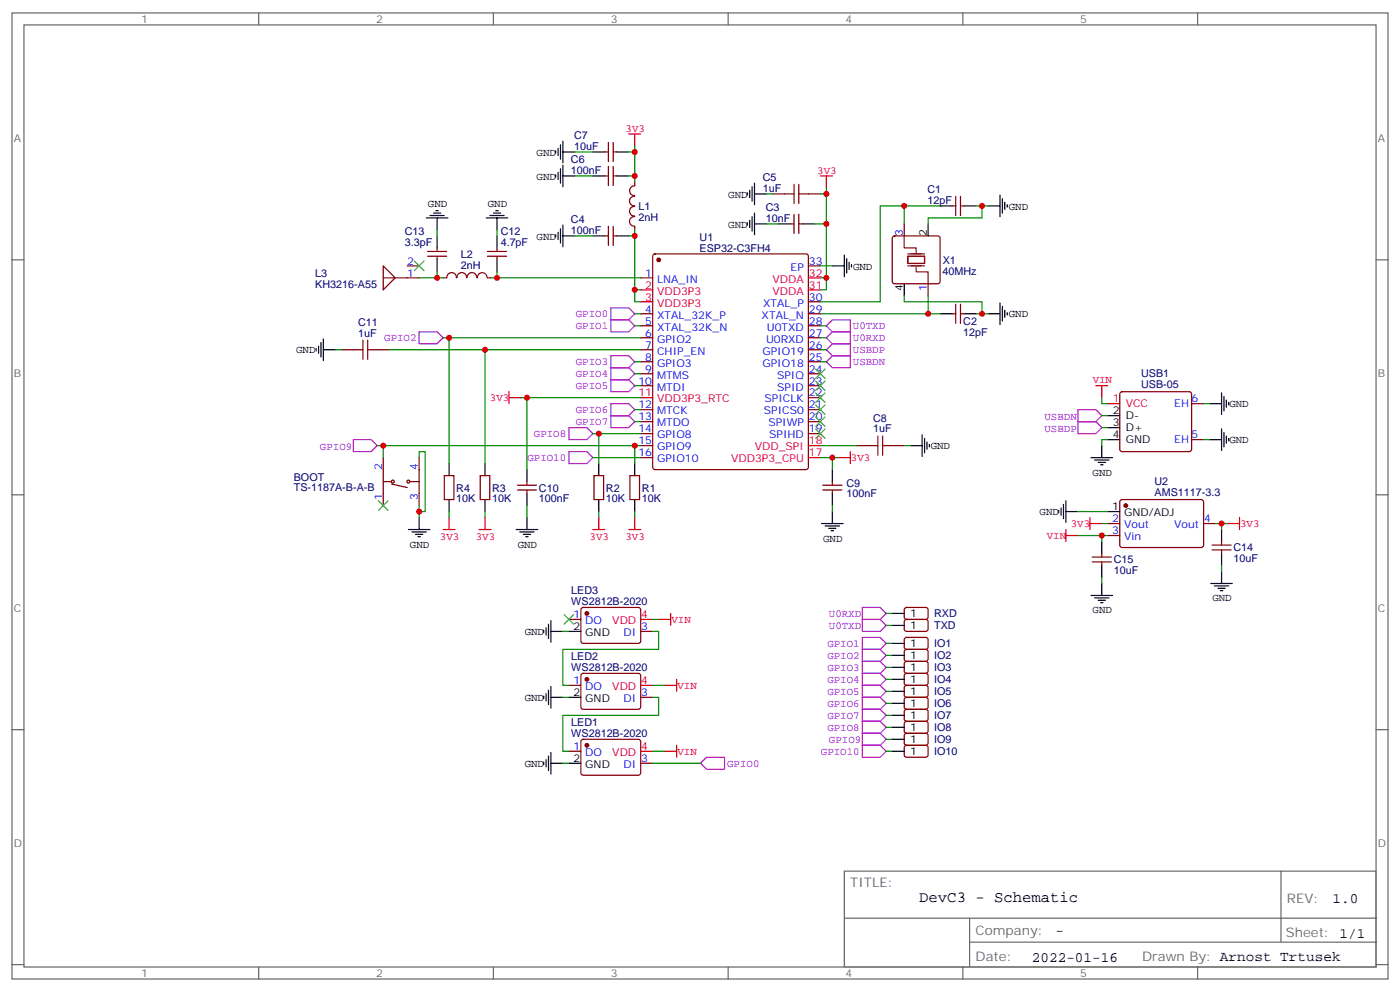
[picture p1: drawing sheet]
<svg xmlns="http://www.w3.org/2000/svg" width="412mm" height="292mm" viewBox="0 0 412 292" stroke-linecap="round" stroke-linejoin="round" font-family="sans-serif">
<g fill="none" stroke="#666" stroke-width=".35">
<path d="M3.5 3.8h405.4v284.3h-405.4zM7.1 7.3h398.2v277.3h-398.2zM76.2 3.8v3.5M145.3 3.8v3.5M214.5 3.8v3.5M283.6 3.8v3.5M352.8 3.8v3.5M3.5 76.5h3.6M405.3 76.5h3.6M3.5 145.6h3.6M405.3 145.6h3.6M3.5 214.8h3.6"/>
<path d="M405.3 214.8h3.6M248.7 256.4h156.6v28.2h-156.6zM377.3 256.4v20.9M248.7 270.2h156.5M285.6 277.3h119.6M285.6 270.2v14.2M3.5 283.9h3.6M76.2 284.6v3.5M145.3 284.6v3.5M214.5 284.6v3.5M283.6 284.6v3.5M352.8 284.6v3.5"/>
<path d="M405.3 283.9h3.6"/>
</g>
<g fill="none" stroke="#870000" stroke-width=".35">
<path d="M178.2 51.8h1M178.2 44.7h1M179.2 41.9v5.7M179.2 49v5.6M180.6 41.9v5.7M180.6 49v5.6M180.6 51.8h1.1M180.6 44.7h1.1M186.9 57.8a1.41 1.41 0 0 0-1.5 1.4 1.41 1.41 0 0 0 1.5 1.4M187 54.7a1.41 1.41 0 0 0-1.5 1.4 1.41 1.41 0 0 0 1.4 1.4M187 53.6v1M227.5 57.1h3.6"/>
<path d="M238.1 57.1h3.6M281.5 57.8v5.6M282.9 57.8v5.6M112.9 78.2l3.5 3.6-3.5 3.5zM119.9 78.2h3.6M125.9 75.4h5.7M125.9 74h5.7M128.8 73v1M128.8 75.4v1.1M143.6 75.4h5.6M143.6 74h5.6M146.4 73v1"/>
<path d="M146.4 75.4v1.1M178.2 69.4h1M179.2 66.6v5.6M180.6 66.6v5.6M180.6 69.4h1.1M186.9 60.8a1.41 1.41 0 0 0-1.5 1.4 1.41 1.41 0 0 0 1.5 1.4M187 63.8a1.41 1.41 0 0 0-1.6 1.4 1.41 1.41 0 0 0 1.5 1.4l.1 1.1M192.5 74.9l.5-.2h44.4l.5 .2 .2 .5v62.1l-.2 .5-.5 .2h-44.4l-.5-.2-.2-.5v-62.1zM232.8 65.9h1.1M233.9 63.1v5.6M235.3 63.1v5.6M235.3 65.9h1.1"/>
<path d="M238.1 78.2h3.6M263.1 69.6l.4-.2h12.7l.5 .2 .2 .5v12.7l-.2 .5-.5 .2h-12.7l-.5-.2-.2-.5v-12.7zM266.3 65.9v3.5M280.5 60.6h1M282.9 60.6h1.1M112.9 81.8h10.6M134.4 81.8a1.41 1.41 0 0 0-1.4-1.6 1.41 1.41 0 0 0-1.4 1.5l-1.1 .1M134.6 81.7a1.41 1.41 0 0 1 1.4-1.5 1.41 1.41 0 0 1 1.4 1.5M137.6 81.7a1.41 1.41 0 0 1 1.4-1.5 1.41 1.41 0 0 1 1.4 1.5M140.7 81.7a1.41 1.41 0 0 1 1.4-1.4 1.41 1.41 0 0 1 1.4 1.5M143.6 81.8h1M188.7 81.8h3.6"/>
<path d="M188.7 92.4h3.6M188.7 95.9h3.6M188.7 99.4h3.6M238.1 92.4h3.6M238.1 95.9h3.6M238.1 99.4h3.6M238.1 88.8h3.6M273.4 83.5v3.6M280.5 92.4h1M281.5 89.5v5.7M282.9 92.4h1.1M282.9 89.5v5.7"/>
<path d="M100.5 102.9h3.6M111.1 102.9h3.6M188.7 102.9h3.6M188.7 106.5h3.6M188.7 110h3.6M188.7 113.5h3.6M238.1 102.9h3.6M238.1 106.5h3.6M238.1 110h3.6M238.1 113.5h3.6M238.1 117.1h3.6M330.1 115.5l.5-.2h19.7l.5 .2 .2 .5v16.2l-.2 .5-.5 .2h-19.7l-.5-.2-.3-.5v-16.2z"/>
<path d="M351 118.8h3.5M112.9 134.7v14.1M123.5 134.7v14.1M130.9 140h2.8v7h-2.8zM141.5 140h2.8v7h-2.8zM175 140h2.8v7h-2.8zM185.6 140h2.8v7h-2.8zM188.7 120.6h3.6M188.7 124.1h3.6M188.7 127.6h3.6M188.7 131.2h3.6M188.7 134.7h3.6"/>
<path d="M238.1 120.6h3.6M238.1 124.1h3.6M238.1 127.6h3.6M252.2 131.2h3.6M262.8 131.2h3.5M351 129.4h3.5M112.9 141.7h2.5M115.4 142.5l4.5 1M121 141.7h2.5M152.4 144.2h5.6M152.4 142.8h5.6M155.2 141.7v1.1"/>
<path d="M155.2 144.2v1.1M242.4 144.2h5.6M242.4 142.8h5.6M245.2 141.7v1.1M245.2 144.2v1.1M326.3 154.1h3.5M326.3 157.6h3.5M330.1 147.2l.5-.2 23.5 .1 .4 .6v13l-.7 .4h-23.5l-.5-.7v-12.7zM354.5 154.1h3.6M359.8 159.4v1M171.3 179l.5-.2h16.5l.4 .7v9.4l-.7 .5-16.5-.1-.4-.6v-9.2zM266.6 179l.5-.2h5.9l.4 .7-.1 2.4-.6 .4-5.9-.1-.5-.6v-2.1z"/>
<path d="M321.7 165.4h5.7M321.7 164h5.7M324.6 162.9v1.1M324.6 165.4v1M357 161.9h5.7M357 160.4h5.7M359.8 161.9v1M167.6 182.3h3.5M171.3 198.4l.5-.2h16.5l.4 .7v9.4l-.7 .5-16.5-.1-.4-.6v-9.2zM188.7 185.8h3.6M266.6 182.5l.5-.2 5.9 .1 .4 .6-.1 2.4-.6 .4h-5.9l-.5-.7v-2.1zM266.6 187.8l.5-.2 5.9 .1 .4 .6-.1 2.4-.6 .4h-5.9l-.5-.7v-2.1z"/>
<path d="M266.6 191.3l.5-.2 5.9 .1 .4 .6-.1 2.4-.6 .5-5.9-.1-.5-.6v-2.2zM266.6 194.9l.5-.2h5.9l.4 .7-.1 2.4-.6 .4-5.9-.1-.5-.6v-2.1zM266.6 198.4l.5-.2h5.9l.4 .7-.1 2.4-.6 .4h-5.9l-.5-.7v-2.1zM167.6 201.7h3.5M171.3 217.8l.5-.2h16.5l.4 .7v9.4l-.7 .5-16.5-.1-.4-.6v-9.2zM188.7 205.2h3.6M266.6 201.9l.5-.2 5.9 .1 .4 .6-.1 2.4-.6 .4h-5.9l-.5-.7v-2.1zM266.6 205.5l.5-.3 5.9 .1 .4 .7-.1 2.3-.6 .5-5.9-.1-.5-.6v-2.1zM266.6 209l.5-.2h5.9l.4 .7-.1 2.4-.6 .4-5.9-.1-.5-.6v-2.1zM266.6 212.5l.5-.2 5.9 .1 .4 .6-.1 2.4-.6 .4h-5.9l-.5-.7v-2.1zM266.6 216l.5-.2 5.9 .1 .4 .6-.1 2.4-.6 .5-5.9-.1-.5-.6v-2.2zM266.6 219.6l.5-.2h5.9l.4 .7-.1 2.4-.6 .4-5.9-.1-.5-.6v-2.1z"/>
<path d="M167.6 221.1h3.5M188.7 224.6h3.6"/>
<circle cx="115.7" cy="141.7" r=".44"/>
<circle cx="120.3" cy="141.7" r=".44"/>
</g>
<g fill="#870000" stroke="#870000" stroke-width=".35">
<circle cx="194" cy="76.5" r=".53"/>
<circle cx="331.6" cy="148.8" r=".53"/>
<circle cx="172.9" cy="219.4" r=".53"/>
<circle cx="172.9" cy="200" r=".53"/>
<circle cx="172.9" cy="180.6" r=".53"/>
</g>
<g fill="none" stroke="#f00" stroke-width=".35">
<path d="M185.2 39.4h3.5M187 39.4v3.6M241.7 51.8h3.5M243.4 51.8v3.5M188.7 85.3h3.6M188.7 88.8h3.6M238.1 85.3h3.6M238.1 81.8h3.6M149.9 117.1h3.6M149.9 115.3v3.5M188.7 117.1h3.6M322.8 113.5h3.5"/>
<path d="M324.6 113.5v3.6M326.3 118.8h3.5M238.1 134.7h3.6M238.1 131.2h3.6M246.9 134.7h3.6M250.5 132.9v3.6M130.5 155.9h3.6M132.3 152.3v3.6M141.1 155.9h3.5M142.9 152.3v3.6M174.6 155.9h3.6M176.4 152.3v3.6"/>
<path d="M185.2 155.9h3.5M187 152.3v3.6M314 157.6h3.5M314 155.9v3.5M321 154.1h3.6M321 152.3v3.6M361.6 154.1h3.5M365.1 152.3v3.6M188.7 182.3h3.6M194 182.3h3.6M197.6 180.6v3.5M199.3 200v3.5"/>
<path d="M188.7 201.7h3.6M195.8 201.7h3.5M199.3 219.4v3.5M188.7 221.1h3.6M195.8 221.1h3.5"/>
</g>
<g fill="none" stroke="#000" stroke-width=".35">
<path d="M163.7 44.4v.7M163.7 51.4v.7M164.4 43.7v2.1M164.4 50.7v2.1M165.1 42.6v4.2M165.1 49.7v4.2M165.8 41.6v6.3M165.8 48.6v6.4M165.8 51.8h3.5M165.8 44.7h3.5M174.6 51.8h3.6M174.6 44.7h3.6"/>
<path d="M181.7 51.8h3.5M181.7 44.7h3.5M220.1 56.7v.7M220.8 56v2.1M221.5 55v4.2M222.2 53.9v6.4M222.2 57.1h3.6M294.6 57.4v6.4M295.3 58.5v4.2M296 59.5v2.2M125.6 64.1h6.3M126.6 63.4h4.3"/>
<path d="M127.7 62.7h2.1M128.4 62h.7M128.8 64.1v3.6M128.8 69.4v3.6M128.8 76.5v3.5M143.2 64.1h6.4M144.3 63.4h4.2M145.3 62.7h2.2M146 62h.8M146.4 64.1v3.6M146.4 69.4v3.6M146.4 76.5v3.5"/>
<path d="M163.7 69.1v.7M164.4 68.4v2.1M165.1 67.3v4.2M165.8 69.4h3.5M165.8 66.3v6.3M174.6 69.4h3.6M181.7 69.4h3.5M220.1 65.5v.8M220.8 64.8v2.2M221.5 63.8v4.2M222.2 65.9h3.6M222.2 62.7v6.4"/>
<path d="M229.3 65.9h3.5M236.4 65.9h3.5M245.2 78.2h3.5M248.7 75.1v6.3M249.4 76.1v4.3M250.1 77.2v2.1M250.8 77.9v.7M273.4 65.9v3.5M276.9 60.6h3.6M284 60.6h3.5M291 60.6h3.6M296.7 60.3v.7"/>
<path d="M95.2 99.8v6.3M266.3 83.5v3.6M276.9 92.4h3.6M284 92.4h3.5M291 92.4h3.6M294.6 89.2v6.3M295.3 90.2v4.3M296 91.3v2.1M296.7 92v.7M93.1 102.6v.7M93.8 101.9v2.1M94.5 100.8v4.3"/>
<path d="M95.2 102.9h3.6M356.3 118.8h3.5M359.8 115.6v6.4M360.5 116.7v4.2M361.2 117.8v2.1M361.9 118.5v.7M132.3 136.5v3.5M142.9 136.5v3.5M155.2 138.2v3.5M176.4 136.5v3.5M187 136.5v3.5M245.2 138.2v3.5"/>
<path d="M268.1 131.2h3.5M271.6 128v6.3M272.3 129v4.3M273 130.1v2.1M273.8 130.8v.7M321.4 134.7h6.3M322.4 135.4h4.3M323.5 136.1h2.1M324.2 136.8h.7M324.6 131.2v3.5M326.3 129.4h3.5M326.3 125.9h3.5"/>
<path d="M326.3 122.3h3.5M356.3 129.4h3.5M359.8 126.2v6.4M360.5 127.3v4.2M361.2 128.3v2.2M361.9 129v.8M120.3 155.9h6.3M121.4 156.6h4.2M122.4 157.3h2.1M123.1 158h.7M123.5 152.3v3.6M132.3 147v3.6"/>
<path d="M142.9 147v3.6M152 155.9h6.4M153.1 156.6h4.2M154.2 157.3h2.1M154.9 158h.7M155.2 145.3v3.5M155.2 152.3v3.6M176.4 147v3.6M187 147v3.6M242 154.1h6.4M243.1 154.8h4.2M244.1 155.5h2.1"/>
<path d="M244.8 156.2h.7M245.2 145.3v3.5M245.2 150.6v3.5M311.9 150.2v.7M312.6 149.5v2.1M313.3 148.4v4.3M314 150.6h3.5M314 147.4v6.3M324.6 159.4v3.5M326.3 150.6h3.5M359.8 155.9v3.5M321.4 175.3h6.3"/>
<path d="M322.4 176h4.3M323.5 176.7h2.1M324.2 177.4h.7M324.6 166.4v3.6M324.6 171.7v3.6M356.7 171.7h6.3M357.7 172.4h4.2M358.8 173.1h2.1M359.5 173.8h.7M359.8 162.9v3.5M359.8 168.2v3.5M160.2 185.5v.7"/>
<path d="M160.9 184.8v2.1M161.6 183.7v4.3M162.3 185.8h3.5M162.3 182.7v6.3M167.6 185.8h3.5M262.8 180.6h3.5M262.8 184.1h3.5M262.8 189.4h3.5M262.8 192.9h3.5M262.8 196.4h3.5M262.8 200h3.5M160.2 204.9v.7"/>
<path d="M160.9 204.2v2.1M161.6 203.1v4.3M162.3 205.2h3.5M162.3 202.1v6.3M167.6 205.2h3.5M262.8 203.5h3.5M262.8 207h3.5M262.8 210.5h3.5M262.8 214.1h3.5M262.8 217.6h3.5M160.2 224.3v.7M160.9 223.6v2.1"/>
<path d="M161.6 222.5v4.3M162.3 224.6h3.5M162.3 221.5v6.3M167.6 224.6h3.5M262.8 221.1h3.5"/>
</g>
<path d="M266.3 69.4v3.6h3.6v1.4M267.4 75.4h4.9v2.1h-4.9zM267.4 78.2h4.9M267.4 74.7h4.9M269.9 78.6v1.4h3.5v3.5" fill="none" stroke="#870012" stroke-width=".35"/>
<path d="M231.1 57.1h2.8M233.9 54.3v5.6M235.3 57.1h2.8M235.3 54.3v5.6M104.1 102.9h2.8M106.9 100.1v5.7M108.3 100.1v5.7M108.3 102.9h2.8M255.8 131.2h2.8M258.6 128.3v5.7M260 128.3v5.7M260 131.2h2.8" fill="none" stroke="#a10000" stroke-width=".35"/>
<g fill="none" stroke="#008700" stroke-width=".35">
<path d="M169.3 51.8h5.3M169.3 44.7h5.3M185.2 51.8h1.8v1.8M185.2 44.7h1.8v7.1M187 43v1.7M225.8 57.1h1.7M241.7 57.1h1.7v24.7M243.4 55.3v1.8M128.8 67.7v1.7M146.4 67.7v1.7M169.3 69.4h5.3M185.2 69.4h1.8"/>
<path d="M187 67.7v17.6M225.8 65.9h3.5M239.9 65.9h3.5M241.7 78.2h3.5M266.3 60.6v5.3M276.9 60.6h-17.6v28.2h-17.6M287.5 60.6h3.5M289.3 60.6v3.5h-15.9v1.8M123.5 81.8h7M128.8 80v1.8M130.5 99.4h1.8M144.6 81.8h44.1"/>
<path d="M146.4 80v1.8M187 92.4h1.7M187 95.9h1.7M188.7 85.3h-1.7v3.5h1.7M188.7 99.4h-56.4v37.1M241.7 81.8h1.7v3.5h-1.7M241.7 92.4h35.2M241.7 99.4h1.7M241.7 95.9h1.7M266.3 87.1v1.7h23v3.6M273.4 87.1v5.3M287.5 92.4h3.5"/>
<path d="M98.8 102.9h1.7M114.7 102.9h28.2M153.5 117.1h1.7M187 113.5h1.7M187 110h1.7M187 106.5h1.7M188.7 117.1h-33.5v21.1M188.7 102.9h-45.8v33.6M241.7 102.9h1.7M241.7 106.5h1.7M324.6 117.1v1.7h1.7M354.5 118.8h1.8"/>
<path d="M111.1 131.2h75.9M112.9 131.2v3.5M123.5 134.7v-1.8h1.7v17.7h-1.7M174.6 134.7h14.1M174.6 127.6h1.8M187 124.1h1.7M187 120.6h1.7M188.7 131.2h-1.7v5.3M188.7 127.6h-12.3v8.9M241.7 134.7h3.5v3.5M241.7 131.2h10.5M245.2 134.7h1.7"/>
<path d="M266.3 131.2h1.8M324.6 122.3h1.7M324.6 125.9h1.7M326.3 129.4h-1.7v1.8M354.5 129.4h1.8M123.5 148.8v3.5M132.3 150.6v1.7M142.9 150.6v1.7M155.2 148.8v3.5M176.4 150.6v1.7M187 150.6v1.7M245.2 148.8v1.8"/>
<path d="M317.5 150.6h8.8M317.5 157.6h8.8M324.6 154.1h1.7M324.6 157.6v1.8M358.1 154.1h3.5M359.8 154.1v1.8M324.6 170v1.7M359.8 166.4v1.8M165.8 185.8h1.8M192.3 185.8h1.7v5.3h-28.2v10.6h1.8M192.3 182.3h1.7M261.1 200h1.7"/>
<path d="M261.1 196.4h1.7M261.1 192.9h1.7M261.1 189.4h1.7M261.1 184.1h1.7M261.1 180.6h1.7M165.8 205.2h1.8M192.3 205.2h1.7v5.3h-28.2v10.6h1.8M192.3 201.7h3.5M261.1 217.6h1.7M261.1 214.1h1.7M261.1 210.5h1.7M261.1 207h1.7"/>
<path d="M261.1 203.5h1.7M165.8 224.6h1.8M192.3 221.1h3.5M192.3 224.6h14.1M261.1 221.1h1.7"/>
</g>
<g fill="none" stroke="#3c3" stroke-width=".35">
<path d="M122.1 76.8l2.8 2.9M124.9 76.8l-2.8 2.9M240.2 119.2l2.9 2.8M240.2 115.6l2.9 2.9M240.2 112.1l2.9 2.8M240.2 108.6l2.9 2.8M243.1 119.2l-2.9 2.8M243.1 115.6l-2.9 2.9M243.1 112.1l-2.9 2.8M243.1 108.6l-2.9 2.8M240.2 126.2l2.9 2.8M240.2 122.7l2.9 2.8"/>
<path d="M243.1 126.2l-2.9 2.8M243.1 122.7l-2.9 2.8M111.5 147.4l2.8 2.8M114.3 147.4l-2.8 2.8M166.2 180.9l2.8 2.8M169 180.9l-2.8 2.8"/>
</g>
<g fill="none" stroke="#90f" stroke-width=".35">
<path d="M123.5 97.6h5.3l1.7 1.8-1.7 1.8h-5.3zM179.9 90.6h5.3l1.8 1.8-1.8 1.7h-5.3zM179.9 94.1h5.3l1.8 1.8-1.8 1.7h-5.3zM243.4 95.9l1.8-1.8h5.3v3.5h-5.3zM243.4 99.4l1.8-1.8h5.3v3.6h-5.3zM179.9 104.7h5.3l1.8 1.8-1.8 1.7h-5.3zM179.9 108.2h5.3l1.8 1.8-1.8 1.8h-5.3zM179.9 111.8h5.3l1.8 1.7-1.8 1.8h-5.3zM179.9 118.8h5.3l1.8 1.8-1.8 1.7h-5.3zM243.4 102.9l1.8-1.7h5.3v3.5h-5.3zM243.4 106.5l1.8-1.8h5.3v3.5h-5.3zM104.1 129.4h5.3l1.7 1.8-1.7 1.7h-5.3z"/>
<path d="M167.6 125.9h5.3l1.7 1.7-1.7 1.8h-5.3zM167.6 132.9h5.3l1.7 1.8-1.7 1.8h-5.3zM179.9 122.3h5.3l1.8 1.8-1.8 1.8h-5.3zM317.5 124.1h5.3l1.8 1.8-1.8 1.7h-5.3zM317.5 120.6h5.3l1.8 1.7-1.8 1.8h-5.3zM254 178.8h5.3l1.8 1.8-1.8 1.7h-5.3zM254 187.6h5.3l1.8 1.8-1.8 1.7h-5.3zM254 191.1h5.3l1.8 1.8-1.8 1.8h-5.3zM254 194.7h5.3l1.8 1.7-1.8 1.8h-5.3zM254 198.2h5.3l1.8 1.8-1.8 1.7h-5.3zM254 182.3h5.3l1.8 1.8-1.8 1.7h-5.3zM254 201.7h5.3l1.8 1.8-1.8 1.7h-5.3z"/>
<path d="M254 205.2h5.3l1.8 1.8-1.8 1.8h-5.3zM254 208.8h5.3l1.8 1.7-1.8 1.8h-5.3zM254 212.3h5.3l1.8 1.8-1.8 1.7h-5.3zM254 219.4h5.3l1.8 1.7-1.8 1.8h-5.3zM254 215.8h5.3l1.8 1.8-1.8 1.8h-5.3zM206.4 224.6l1.7-1.7h5.3v3.5h-5.3z"/>
</g>
<g fill="#c00">
<circle cx="243.4" cy="81.8" r=".88"/>
<circle cx="243.4" cy="65.9" r=".88"/>
<circle cx="243.4" cy="57.1" r=".88"/>
<circle cx="187" cy="85.3" r=".88"/>
<circle cx="187" cy="69.4" r=".88"/>
<circle cx="187" cy="51.8" r=".88"/>
<circle cx="187" cy="44.7" r=".88"/>
<circle cx="273.4" cy="92.4" r=".88"/>
<circle cx="289.3" cy="92.4" r=".88"/>
<circle cx="289.3" cy="60.6" r=".88"/>
<circle cx="266.3" cy="60.6" r=".88"/>
<circle cx="245.2" cy="134.7" r=".88"/>
<circle cx="155.2" cy="117.1" r=".88"/>
<circle cx="142.9" cy="102.9" r=".88"/>
<circle cx="132.3" cy="99.4" r=".88"/>
<circle cx="187" cy="131.2" r=".88"/>
<circle cx="176.4" cy="127.6" r=".88"/>
<circle cx="128.8" cy="81.8" r=".88"/>
<circle cx="146.4" cy="81.8" r=".88"/>
<circle cx="123.5" cy="150.6" r=".88"/>
<circle cx="112.9" cy="131.2" r=".88"/>
<circle cx="359.8" cy="154.1" r=".88"/>
<circle cx="324.6" cy="157.6" r=".88"/>
</g>
<text font-size="4.6" x="270.8" y="265.4">DevC3 - Schematic</text>
<g font-size="4.2">
<text x="392.5" y="265.7">1.0</text>
<text x="310.9" y="275.2">-</text>
<text x="304" y="283">2022-01-16</text>
</g>
<g font-size="3.9" fill="#666">
<text x="250.5" y="261">TITLE:</text>
<text x="379.1" y="265.7">REV:</text>
<text x="287.4" y="275.2">Company:</text>
<text x="378.7" y="275.8">Sheet: 1/1</text>
<text x="287.4" y="282.9">Date:</text>
<text x="336.4" y="282.9">Drawn By: Arnost Trtusek</text>
</g>
<g font-size="3.2" fill="#666">
<text x="41.6" y="6.8">1</text>
<text x="110.8" y="6.8">2</text>
<text x="179.9" y="6.8">3</text>
<text x="249.1" y="6.8">4</text>
<text x="318.2" y="6.8">5</text>
<text x="4.1" y="41.9">A</text>
<text x="405.9" y="41.9">A</text>
<text x="4.1" y="111.1">B</text>
<text x="405.9" y="111.1">B</text>
<text x="4.1" y="180.2">C</text>
<text x="405.9" y="180.2">C</text>
<text x="4.1" y="249.3">D</text>
<text x="405.9" y="249.3">D</text>
<text x="41.6" y="287.6">1</text>
<text x="110.8" y="287.6">2</text>
<text x="179.9" y="287.6">3</text>
<text x="249.1" y="287.6">4</text>
<text x="318.2" y="287.6">5</text>
</g>
<g font-size="3.2" fill="#000080">
<text x="169.1" y="40.9">C7</text>
<text x="168.2" y="48">C6</text>
<text x="169.1" y="44.1">10uF</text>
<text x="168.2" y="51.2">100nF</text>
<text x="224.7" y="53.2">C5</text>
<text x="224.7" y="56.5">1uF</text>
<text x="273.2" y="60">12pF</text>
<text x="273.2" y="56.8">C1</text>
<text x="168.2" y="65.6">C4</text>
<text x="188" y="64.9">2nH</text>
<text x="188" y="61.7">L1</text>
<text x="225.6" y="65.3">10nF</text>
<text x="225.6" y="62.2">C3</text>
<text x="119.3" y="69.1">C13</text>
<text x="147.5" y="69.1">C12</text>
<text x="168.2" y="68.8">100nF</text>
<text x="206.1" y="71">U1</text>
<text x="119.3" y="72.3">3.3pF</text>
<text x="135.8" y="76">L2</text>
<text x="147.5" y="72.3">4.7pF</text>
<text x="206.1" y="74.1">ESP32-C3FH4</text>
<text x="277.7" y="77.6">X1</text>
<text x="92.9" y="81.5">L3</text>
<text x="135.8" y="79.2">2nH</text>
<text x="277.6" y="80.8">40MHz</text>
<text x="92.9" y="84.7">KH3216-A55</text>
<text x="105.5" y="95.9">C11</text>
<text x="283.8" y="95.6">C2</text>
<text x="105.5" y="99.1">1uF</text>
<text x="283.8" y="98.8">12pF</text>
<text x="336.1" y="110.9">USB1</text>
<text x="336.1" y="114.1">USB-05</text>
<text x="257.2" y="124.1">C8</text>
<text x="257.2" y="127.3">1uF</text>
<text x="86.5" y="141.5">BOOT</text>
<text x="249.3" y="143.2">C9</text>
<text x="340.1" y="142.8">U2</text>
<text x="86.5" y="144.6">TS-1187A-B-A-B</text>
<text x="134.4" y="147.8">10K</text>
<text x="134.4" y="144.7">R4</text>
<text x="145" y="147.8">10K</text>
<text x="145" y="144.7">R3</text>
<text x="158.7" y="147.8">100nF</text>
<text x="158.7" y="144.7">C10</text>
<text x="178.5" y="147.8">10K</text>
<text x="178.5" y="144.7">R2</text>
<text x="189.1" y="147.8">10K</text>
<text x="189.1" y="144.7">R1</text>
<text x="249.3" y="146.4">100nF</text>
<text x="340.1" y="146">AMS1117-3.3</text>
<text x="328.1" y="165.8">C15</text>
<text x="363.4" y="165.5">10uF</text>
<text x="363.4" y="162.3">C14</text>
<text x="328.1" y="169">10uF</text>
<text x="168.3" y="178.1">WS2812B-2020</text>
<text x="168.3" y="175">LED3</text>
<text x="275.2" y="181.7">RXD</text>
<text x="275.2" y="185.2">TXD</text>
<text x="275.2" y="190.5">IO1</text>
<text x="168.3" y="197.5">WS2812B-2020</text>
<text x="168.3" y="194.4">LED2</text>
<text x="275.2" y="194">IO2</text>
<text x="275.2" y="197.6">IO3</text>
<text x="275.2" y="201.1">IO4</text>
<text x="275.2" y="204.6">IO5</text>
<text x="275.2" y="208.2">IO6</text>
<text x="168.3" y="213.8">LED1</text>
<text x="275.2" y="211.7">IO7</text>
<text x="275.2" y="215.2">IO8</text>
<text x="168.3" y="216.9">WS2812B-2020</text>
<text x="275.2" y="218.7">IO9</text>
<text x="275.2" y="222.3">IO10</text>
</g>
<g font-size="3.2" fill="#f00">
<text x="184.3" y="38.8">3V3</text>
<text x="240.7" y="51.1">3V3</text>
<text x="227.6" y="83.2">VDDA</text>
<text x="238.3" y="81.4">32</text>
<text x="190.1" y="84.9">2</text>
<text x="190.1" y="88.5">3</text>
<text x="193.6" y="86.7">VDD3P3</text>
<text x="227.6" y="86.7">VDDA</text>
<text x="238.3" y="84.9">31</text>
<text x="193.6" y="90.2">VDD3P3</text>
<text x="321.9" y="112.8">VIN</text>
<text x="144.3" y="118.1">3V3</text>
<text x="188.1" y="116.7">11</text>
<text x="193.6" y="118.5">VDD3P3_RTC</text>
<text x="327.8" y="118.5">1</text>
<text x="331.6" y="119.9">VCC</text>
<text x="238.3" y="130.8">18</text>
<text x="215.3" y="136.1">VDD3P3_CPU</text>
<text x="222.3" y="132.6">VDD_SPI</text>
<text x="238.3" y="134.3">17</text>
<text x="250.6" y="135.8">3V3</text>
<text x="315.4" y="155.2">3V3</text>
<text x="365.3" y="155.2">3V3</text>
<text x="129.6" y="159.1">3V3</text>
<text x="140.2" y="159.1">3V3</text>
<text x="173.7" y="159.1">3V3</text>
<text x="184.3" y="159.1">3V3</text>
<text x="308.4" y="158.7">VIN</text>
<text x="180.4" y="183.7">VDD</text>
<text x="188.9" y="182">4</text>
<text x="197.8" y="183.4">VIN</text>
<text x="180.4" y="203.1">VDD</text>
<text x="188.9" y="201.4">4</text>
<text x="199.5" y="202.8">VIN</text>
<text x="188.9" y="220.8">4</text>
<text x="180.4" y="222.5">VDD</text>
<text x="199.6" y="222.2">VIN</text>
</g>
<g font-size="3.2">
<text x="158.1" y="45.8">GND</text>
<text x="158.1" y="52.9">GND</text>
<text x="214.5" y="58.2">GND</text>
<text x="126" y="61">GND</text>
<text x="143.7" y="61">GND</text>
<text x="297.1" y="61.7">GND</text>
<text x="158.1" y="70.5">GND</text>
<text x="214.5" y="67">GND</text>
<text x="273" y="69.4" transform="rotate(-90 273 69.4)">2</text>
<text x="251.3" y="79.3">GND</text>
<text x="266" y="85.6" transform="rotate(-90 266 85.6)">4</text>
<text x="297.1" y="93.4">GND</text>
<text x="87.2" y="104">GND</text>
<text x="362.1" y="119.9">GND</text>
<text x="327.8" y="125.5">3</text>
<text x="327.8" y="122">2</text>
<text x="331.6" y="123.4">D-</text>
<text x="327.8" y="129">4</text>
<text x="331.6" y="130.5">GND</text>
<text x="331.6" y="126.9">D+</text>
<text x="362.1" y="130.5">GND</text>
<text x="274.2" y="132.2">GND</text>
<text x="321.8" y="140">GND</text>
<text x="306.2" y="151.6">GND</text>
<text x="327.7" y="150.2">1</text>
<text x="331.2" y="152">GND/ADJ</text>
<text x="120.7" y="161.2">GND</text>
<text x="152.5" y="161.2">GND</text>
<text x="242.5" y="159.4">GND</text>
<text x="357.1" y="177">GND</text>
<text x="168.9" y="185.5">2</text>
<text x="268.1" y="181.6">1</text>
<text x="268.1" y="185.1">1</text>
<text x="321.8" y="180.6">GND</text>
<text x="154.6" y="186.9">GND</text>
<text x="172.4" y="187.3">GND</text>
<text x="268.1" y="190.4">1</text>
<text x="268.1" y="194">1</text>
<text x="268.1" y="197.5">1</text>
<text x="268.1" y="201">1</text>
<text x="154.6" y="206.3">GND</text>
<text x="168.9" y="204.9">2</text>
<text x="172.4" y="206.7">GND</text>
<text x="268.1" y="204.5">1</text>
<text x="268.1" y="208.1">1</text>
<text x="268.1" y="211.6">1</text>
<text x="268.1" y="215.1">1</text>
<text x="268.1" y="218.7">1</text>
<text x="154.6" y="225.7">GND</text>
<text x="168.9" y="224.3">2</text>
<text x="172.4" y="226.1">GND</text>
<text x="268.1" y="222.2">1</text>
</g>
<g font-size="3.2" fill="#00f">
<text x="266" y="69.4" transform="rotate(-90 266 69.4)">3</text>
<text x="119.9" y="77.9">2</text>
<text x="238.3" y="77.9">33</text>
<text x="119.9" y="81.4">1</text>
<text x="190.1" y="81.4">1</text>
<text x="193.6" y="83.2">LNA_IN</text>
<text x="232.9" y="79.7">EP</text>
<text x="238.3" y="88.5">30</text>
<text x="273" y="85.6" transform="rotate(-90 273 85.6)">1</text>
<text x="190.1" y="92">4</text>
<text x="190.1" y="95.5">5</text>
<text x="193.6" y="93.8">XTAL_32K_P</text>
<text x="224.4" y="93.8">XTAL_N</text>
<text x="224.8" y="90.2">XTAL_P</text>
<text x="238.3" y="95.5">28</text>
<text x="238.3" y="92">29</text>
<text x="190.1" y="99.1">6</text>
<text x="193.6" y="97.3">XTAL_32K_N</text>
<text x="193.6" y="100.8">GPIO2</text>
<text x="225.7" y="100.8">U0RXD</text>
<text x="225.9" y="97.3">U0TXD</text>
<text x="238.3" y="99.1">27</text>
<text x="190.1" y="102.6">7</text>
<text x="190.1" y="106.1">8</text>
<text x="193.6" y="104.4">CHIP_EN</text>
<text x="193.6" y="107.9">GPIO3</text>
<text x="224.6" y="107.9">GPIO18</text>
<text x="224.6" y="104.4">GPIO19</text>
<text x="238.3" y="106.1">25</text>
<text x="238.3" y="102.6">26</text>
<text x="188.1" y="113.2">10</text>
<text x="190.1" y="109.6">9</text>
<text x="193.6" y="111.4">MTMS</text>
<text x="228.9" y="111.4">SPIQ</text>
<text x="238.3" y="113.2">23</text>
<text x="238.3" y="109.6">24</text>
<text x="193.6" y="114.9">MTDI</text>
<text x="225.2" y="118.5">SPICLK</text>
<text x="229" y="114.9">SPID</text>
<text x="238.3" y="116.7">22</text>
<text x="345.9" y="119.9">EH</text>
<text x="351" y="118.5">6</text>
<text x="188.1" y="120.2">12</text>
<text x="188.1" y="123.8">13</text>
<text x="193.6" y="122">MTCK</text>
<text x="193.6" y="125.5">MTDO</text>
<text x="225" y="122">SPICS0</text>
<text x="226.4" y="125.5">SPIWP</text>
<text x="238.3" y="123.8">20</text>
<text x="238.3" y="120.2">21</text>
<text x="188.1" y="127.3">14</text>
<text x="188.1" y="130.8">15</text>
<text x="193.6" y="129">GPIO8</text>
<text x="226.6" y="129">SPIHD</text>
<text x="238.3" y="127.3">19</text>
<text x="345.9" y="130.5">EH</text>
<text x="351" y="129">5</text>
<text x="188.1" y="134.3">16</text>
<text x="193.6" y="132.6">GPIO9</text>
<text x="193.6" y="136.1">GPIO10</text>
<text x="112.5" y="138.2" transform="rotate(-90 112.5 138.2)">2</text>
<text x="123.1" y="138.2" transform="rotate(-90 123.1 138.2)">4</text>
<text x="112.5" y="147.3" transform="rotate(-90 112.5 147.3)">1</text>
<text x="123.1" y="147.3" transform="rotate(-90 123.1 147.3)">3</text>
<text x="327.7" y="153.7">2</text>
<text x="331.2" y="155.5">Vout</text>
<text x="345.9" y="155.5">Vout</text>
<text x="354.7" y="153.7">4</text>
<text x="327.7" y="157.3">3</text>
<text x="331.2" y="159">Vin</text>
<text x="168.9" y="182">1</text>
<text x="172.4" y="183.7">DO</text>
<text x="188.9" y="185.5">3</text>
<text x="183.7" y="187.3">DI</text>
<text x="168.9" y="201.4">1</text>
<text x="172.4" y="203.1">DO</text>
<text x="183.7" y="206.7">DI</text>
<text x="188.9" y="204.9">3</text>
<text x="168.9" y="220.8">1</text>
<text x="172.4" y="222.5">DO</text>
<text x="183.7" y="226.1">DI</text>
<text x="188.9" y="224.3">3</text>
</g>
<g font-size="3.2" fill="#90f">
<text x="169.6" y="93.4">GPIO0</text>
<text x="113.2" y="100.5">GPIO2</text>
<text x="169.6" y="97">GPIO1</text>
<text x="251.2" y="97">U0TXD</text>
<text x="251.2" y="100.5">U0RXD</text>
<text x="169.6" y="107.5">GPIO3</text>
<text x="251.2" y="104">USBDP</text>
<text x="251.2" y="107.5">USBDN</text>
<text x="169.6" y="111.1">GPIO4</text>
<text x="169.6" y="114.6">GPIO5</text>
<text x="169.6" y="121.7">GPIO6</text>
<text x="169.6" y="125.2">GPIO7</text>
<text x="307.7" y="123.5">USBDN</text>
<text x="157.3" y="128.7">GPIO8</text>
<text x="307.7" y="127">USBDP</text>
<text x="94.3" y="132.3">GPIO9</text>
<text x="155.4" y="135.8">GPIO10</text>
<text x="244.2" y="185.2">U0TXD</text>
<text x="244.2" y="181.7">U0RXD</text>
<text x="243.7" y="190.5">GPIO1</text>
<text x="243.7" y="194">GPIO2</text>
<text x="243.7" y="197.5">GPIO3</text>
<text x="243.7" y="201">GPIO4</text>
<text x="243.7" y="204.6">GPIO5</text>
<text x="243.7" y="208.1">GPIO6</text>
<text x="243.7" y="211.6">GPIO7</text>
<text x="243.7" y="215.1">GPIO8</text>
<text x="244.2" y="218.7">GPIO9</text>
<text x="214.2" y="225.7">GPIO0</text>
<text x="241.8" y="222.2">GPIO10</text>
</g>
</svg>
